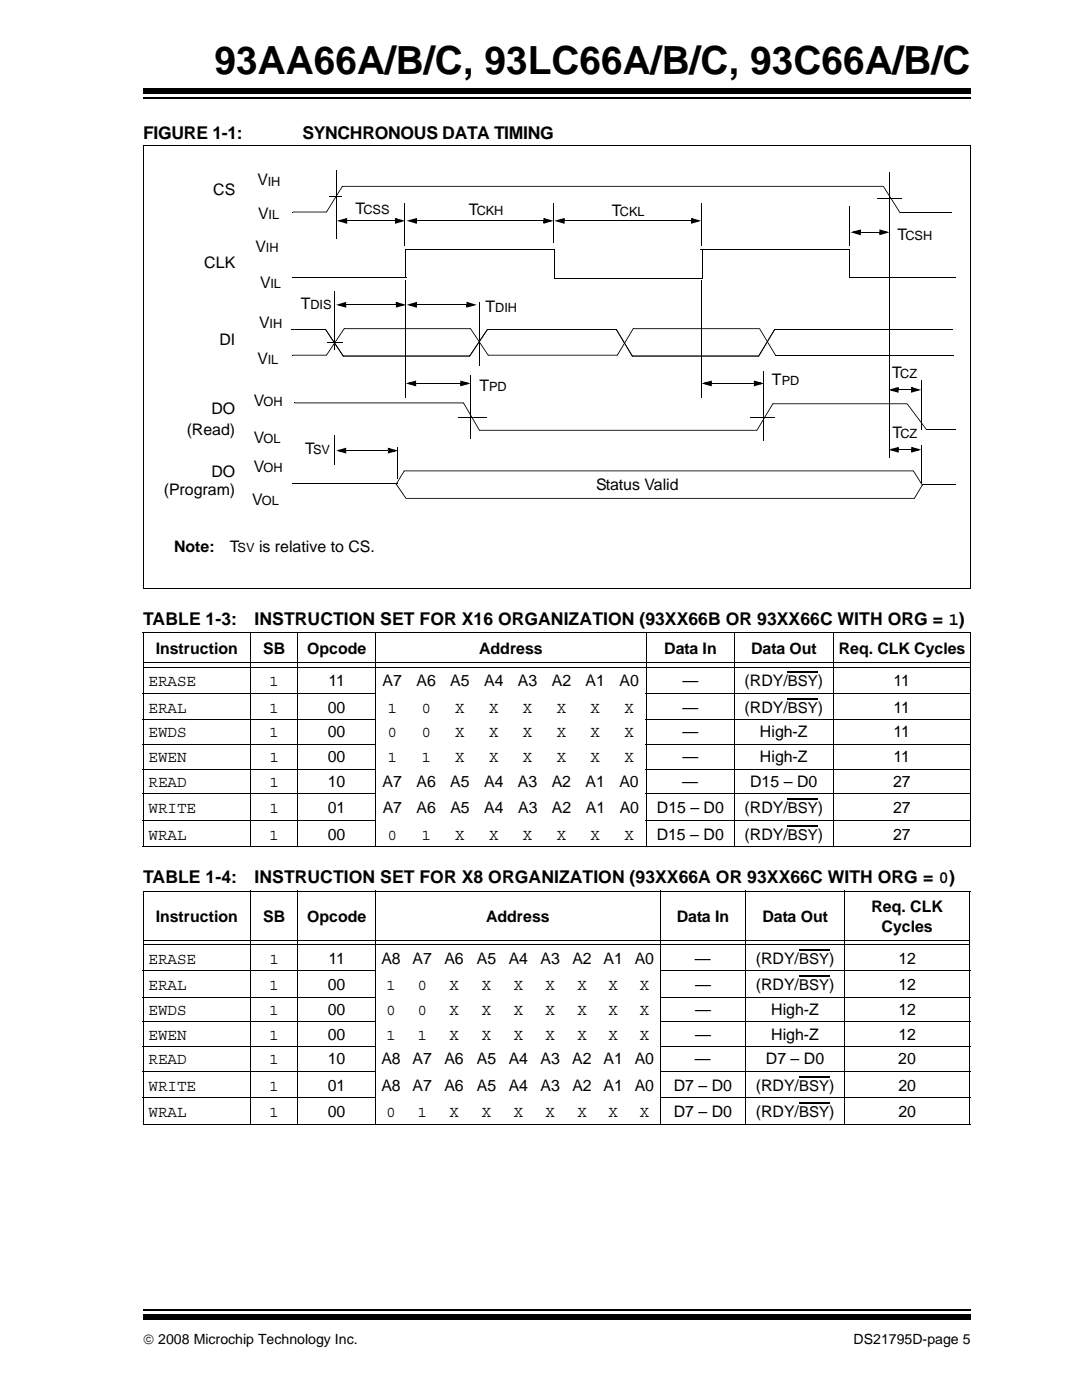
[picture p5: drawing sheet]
<svg xmlns="http://www.w3.org/2000/svg" width="216mm" height="279mm" viewBox="0 0 216 279" stroke-linecap="round" stroke-linejoin="round" font-family="sans-serif">
<path d="M28.6 261.4h165.1" fill="none" stroke="#000" stroke-width=".36"/>
<path d="M28.6 262.4h165.1v1h-165.1z" fill="#000"/>
<path d="M28.6 17.3h165.1v5.4h-165.1z" fill="#fff"/>
<path d="M28.6 19.6h165.1" fill="none" stroke="#000" stroke-width=".36"/>
<path d="M28.6 17.7h165.1v1h-165.1z" fill="#000"/>
<g fill="#fff">
<path d="M197.6 71.3h.6v1h-.6z"/>
<path d="M198.2 71.3h17.7v1h-17.7z"/>
<path d="M197.6 20.5h.6v1h-.6z"/>
<path d="M198.2 20.5h17.7v1h-17.7z"/>
<path d="M197.6 70.6h.5v1h-.5z"/>
<path d="M198.1 70.6h17.8v1h-17.8z"/>
</g>
<path d="M157.2 134.1h6M157.2 139.4h6M157.2 159.5h6M157.2 164.8h6M159.4 189.5h6M159.4 194.8h6M159.4 214.9h6M159.4 220.2h6" fill="none" stroke="#000" stroke-width=".21"/>
<g fill="none" stroke="#000" stroke-width=".2">
<path d="M28.7 29h165M28.7 28.9v88.5M65.7 39.1h2.5M67.1 34.1v13.5M175.1 39.7h4.9M177.5 34.5v56.9M193.6 29v88.5M58.3 55.4h22.8M66.8 58.1v11.8M69.2 44.1h9.7M80.8 40.7v8.4M80.9 56v23.3"/>
<path d="M80.9 49.7h29.8M81 49.9v5.6M83.1 44.1h25.4M110.5 40.6v8M110.6 55.5h29.4M110.6 49.7v5.9M112.6 44.1h25.4M139.8 49.9h29.8M139.9 40.6v8.5M140.1 56.1v23.3M140.1 49.9v5.6M169.5 41.1v7.8"/>
<path d="M169.5 49.9v5.5M169.5 55.4h21.1M171.7 46.4h3.8M179.6 42.5h10.3M65.2 68.4h3.2M69 60.8h10.1M83 76.5h8.9M83.1 60.8h10.1M93.9 74.8v12.7M95.7 60.2v12.7M142 76.5h8.5M152.4 74v13.9"/>
<path d="M154.6 65.8h35.5M154.7 70.9h35.6M179.3 77.8h2.5M183.8 75.9v9.9M58.3 96.5h21M66.8 87v5.7M69.1 89.9h8.4M79.2 89.1v6.4M91.5 83.4h5.6M149.7 83.4h4.9M179.3 89.7h2.6M183.8 89v7.4"/>
<path d="M183.9 96.6h6.7M184.9 85.7h5.8M28.6 117.4h165M28.5 126.3h165.2M28.5 138.3h46.5M28.6 126.4v42.5M28.7 132.2h164.9M28.7 133.1h164.9M50 126.2v42.9M59.4 126.2v42.9M74.9 126.2v42.9M128.9 138.3h64.8"/>
<path d="M128.9 126.2v42.9M146.5 126.2v42.9M166.3 126.2v42.9M193.7 126.4v42.5M28.5 143.6h46.5M28.5 148.5h46.5M28.5 153.5h46.5M28.5 158.4h46.5M128.9 143.6h64.8M128.9 148.5h64.8M128.9 153.5h64.8M128.9 158.4h64.8"/>
<path d="M28.5 163.7h46.5M28.5 169h165.2M28.5 177.8h165.1M28.6 177.9v46.4M50 177.8v46.7M59.4 177.8v46.7M74.9 177.8v46.7M128.9 163.7h64.8M131.7 177.8v46.7M148.8 177.8v46.7M168.5 177.8v46.7M193.5 177.9v46.4"/>
<path d="M28.5 193.7h46.5M28.5 199h46.5M28.7 187.6h164.7M28.7 188.5h164.7M131.6 193.7h62M131.6 199h62M28.5 203.9h46.5M28.5 208.9h46.5M28.5 213.8h46.5M28.5 219.1h46.5M131.6 203.9h62M131.6 208.9h62"/>
<path d="M131.6 213.8h62M131.6 219.1h62M28.5 224.4h165.1"/>
</g>
<g fill="#000">
<path d="M67 34l.2 .1zM176.2 37.2l.1-.1 3.4 5.3-.1 .2zM58.3 42.2l.1 .2zM58.4 42.2h6.7l.1 .2-.1-.1 3.2-5.2h108v.2h-108v-.2l.1 .1-3.2 5.2h-6.8zM66.7 58.1h.2zM68.9 43.7h.4v.4h-.4zM67.2 44.1l2.1-.6-.1 .4-1.3 .3-.1-.3 1.4 .4-.2 .3-.1-.5h.4v.6zM78.8 43.5l2 .6-2 .6 .1-.4 1.2-.4 .1 .3-1.3-.3 .1-.3 .2 .5h-.4zM78.8 44.1h.4v.3h-.4zM80.7 40.6l.2 .1zM80.8 55.9l.2 .1zM80.9 49.8l.1 .1z"/>
<path d="M82.8 43.7h.4v.4h-.4zM81.1 44.1l2.1-.6-.1 .4-1.2 .3-.2-.3 1.4 .4-.1 .3-.2-.5h.4v.6zM108.4 43.5l2 .6-2 .6 .2-.4 1.2-.4 .1 .3-1.3-.3 .1-.3 .1 .5h-.4zM108.4 44.1h.4v.3h-.4zM112.3 43.7h.4v.4h-.4zM110.6 44.1l2.1-.6-.2 .4-1.2 .3-.1-.3 1.3 .4-.1 .3-.1-.5h.4v.6zM137.9 43.5l2 .6-2 .6 .1-.4 1.2-.4 .1 .3-1.3-.3 .1-.3 .2 .5h-.4zM137.9 44.1h.4v.3h-.4zM140 56l.1 .1zM140 49.8l.2 .1zM169.5 48.9l.1 .1zM171.4 46h.4v.4h-.4z"/>
<path d="M169.7 46.4l2.1-.6-.2 .4-1.2 .3-.1-.3 1.3 .3-.1 .4-.1-.5h.4v.5zM175.5 45.8l2 .6-2 .5 .1-.4 1.2-.3 .1 .3-1.3-.3 .1-.4 .1 .6h-.3zM175.5 46.4h.3v.3h-.3zM58.2 65.7l.1 .1zM58.3 65.7h6.7l3.6 5.3-.1 .1v-.1h25.2l.1 .1-.2-.1 3.6-5.3h25.8l3.2 5.3v.1v-.1h25.2l.1 .1h-25.4l-3.2-5.3 .2-.1-.1 .1h-25.8v-.1l.1 .1-3.5 5.3h-25.4l-3.5-5.3 .1-.1v.1h-6.7zM58.3 70.8l.1 .2zM58.4 70.8h6.7l.1 .1-.1-.1 3.5-5.3h25.3l3.6 5.3-.1 .2v-.2h25.8l.1 .1-.2-.1 3.2-5.3 25.3 .1v.1h-25.3v-.2l.1 .1-3.2 5.4h-25.8l-3.6-5.4h.2l-.1 .1h-25.2v-.2v.1l-3.5 5.4h-6.8zM68.7 60.5h.4v.3h-.4zM67.1 60.8l2-.6-.1 .4-1.2 .4-.2-.3 1.4 .3-.1 .3-.2-.5h.4v.6zM79 60.2l2 .6-2 .6 .1-.4 1.2-.3 .1 .3-1.3-.4 .1-.3 .1 .5h-.3zM79 60.8h.3v.4h-.3zM82.7 76.2h.3v.3h-.3z"/>
<path d="M82.8 60.5h.4v.3h-.4zM81 76.5l2-.6-.1 .4-1.2 .4-.1-.4 1.3 .4-.1 .3-.1-.5h.3v.6zM81.2 60.8l2-.6-.1 .4-1.2 .4-.2-.3 1.4 .3-.1 .3-.2-.5h.4v.6zM91.8 75.9l2.1 .6-2.1 .6 .2-.4 1.2-.4 .1 .4-1.3-.4 .1-.3 .1 .5h-.4zM91.8 76.5h.4v.4h-.4zM93.1 60.2l2 .6-2 .6 .1-.4 1.2-.3 .1 .3-1.3-.4 .1-.3 .2 .5h-.4zM93.1 60.8h.4v.4h-.4zM141.7 76.2h.3v.3h-.3zM142 76.4v.2zM140 76.5l2-.6-.1 .4-1.2 .4-.1-.4 1.3 .4-.1 .3-.1-.5h.3v.6zM150.4 75.9l2 .6-2 .6 .1-.4 1.3-.4 .1 .4-1.4-.4 .1-.3 .2 .5h-.4zM150.4 76.5h.4v.4h-.4z"/>
<path d="M154.5 65.7l.1 .1-3.1 5.3-.2-.1zM151.5 65.6h.1l3.2 5.2-.1 .2zM178.9 77.4h.4v.4h-.4zM179.2 77.7l.1 .2zM177.3 77.8l2-.6-.1 .4-1.3 .4-.1-.4 1.4 .4-.1 .3-.2-.5h.4v.6zM181.8 77.2l2 .6-2 .6 .1-.4 1.2-.4 .1 .4-1.3-.4 .1-.3 .1 .5h-.3zM181.8 77.8h.3v.3h-.3zM58.7 80.3l.1 .2zM58.8 80.3h33.7l3.2 5.5v.2v-.2h55.3l.1 .1-.1-.1 3.2-5.3h26.9l-.1 .2h-26.8v-.2l.1 .1-3.2 5.4h-55.5l-3.2-5.5 .2-.1-.1 .1h-33.7zM66.7 86.9l.2 .1zM68.7 89.6h.4v.3h-.4zM69 89.9l.1 .1z"/>
<path d="M67.1 89.9l2-.6-.1 .4-1.2 .4-.2-.3 1.4 .3-.1 .3-.2-.5h.4v.6zM77.4 89.3l2.1 .6-2.1 .6 .1-.4 1.2-.3 .1 .3-1.3-.4 .1-.3 .1 .5h-.3zM77.4 89.9h.3v.4h-.3zM80.6 93.9h101.7l1.8 2.9-1.6 2.7h-101.5v-.1h101.4v.1v-.1l1.6-2.6 .1 .1h-.1l-1.8-2.9 .1-.1-.1 .2h-101.6v-.2l.1 .1-1.6 2.7-.1-.1zM79 96.6h.1l2 2.8-.2 .1zM179 89.4h.3v.3h-.3zM179.3 89.7v.1zM177.3 89.7l2-.5-.1 .4-1.2 .3-.1-.3 1.3 .3-.1 .4-.1-.6h.3v.6zM181 80.6l.1-.1 3.8 5.2v.1zM181.8 89.2l2 .5-2 .6 .1-.4 1.3-.3 .1 .3-1.4-.3 .2-.4 .1 .5h-.4zM181.8 89.7h.4v.4h-.4z"/>
</g>
<g fill="#000">
<path d="M67.9 44.1l1.2-.4v.7zM79 43.7l1.2 .4-1.2 .3zM81.8 44.1l1.2-.4v.7zM108.6 43.7l1.2 .4-1.2 .3zM111.3 44.1l1.2-.4v.7zM138.1 43.7l1.2 .4-1.2 .3zM170.4 46.4l1.2-.4v.7zM175.6 46l1.2 .4-1.2 .3zM67.7 60.8l1.2-.3v.7zM79.1 60.5l1.3 .3-1.3 .4zM81.6 76.5l1.3-.3v.7zM81.8 60.8l1.2-.3v.7z"/>
<path d="M92 76.2l1.2 .3-1.2 .4zM93.3 60.5l1.2 .3-1.2 .4zM140.7 76.5l1.2-.3v.7zM150.6 76.2l1.2 .3-1.2 .4zM177.9 77.8l1.2-.4v.7zM181.9 77.4l1.3 .4-1.3 .3zM67.7 89.9l1.2-.3v.7zM77.6 89.6l1.2 .3-1.2 .4zM177.9 89.7l1.3-.3v.7zM182 89.4l1.2 .3-1.2 .4z"/>
</g>
<text font-size="7.7" x="42.8" y="14.7">93AA66A/B/C, 93LC66A/B/C, 93C66A/B/C</text>
<g font-size="3.5">
<text x="28.6" y="27.7">FIGURE 1-1:</text>
<text x="60.3" y="27.7">SYNCHRONOUS DATA TIMING</text>
<text x="28.6" y="124.8">TABLE 1-3:</text>
<text x="50.8" y="124.8">INSTRUCTION SET FOR X16 ORGANIZATION (93XX66B OR 93XX66C WITH ORG = 1)</text>
<text x="28.6" y="176.3">TABLE 1-4:</text>
<text x="50.8" y="176.3">INSTRUCTION SET FOR X8 ORGANIZATION (93XX66A OR 93XX66C WITH ORG = 0)</text>
</g>
<g font-size="3.2">
<text x="42.5" y="38.9">CS</text>
<text x="51.4" y="37">V</text>
<text x="51.5" y="43.7">V</text>
<text x="71" y="42.7">T</text>
<text x="93.5" y="42.8">T</text>
<text x="122.1" y="43.2">T</text>
<text x="179.1" y="47.9">T</text>
<text x="40.8" y="53.4">CLK</text>
<text x="51" y="50.2">V</text>
<text x="51.9" y="57.5">V</text>
<text x="51.7" y="65.4">V</text>
<text x="60" y="61.7">T</text>
<text x="96.9" y="62.2">T</text>
<text x="43.8" y="68.8">DI</text>
<text x="51.4" y="72.6">V</text>
<text x="154" y="76.9">T</text>
<text x="178" y="75.5">T</text>
<text x="42.2" y="82.7">DO</text>
<text x="50.7" y="81.1">V</text>
<text x="95.7" y="78.1">T</text>
<text x="37.3" y="86.8">(Read)</text>
<text x="50.7" y="88.3">V</text>
<text x="178.1" y="87.5">T</text>
<text x="42.2" y="95.2">DO</text>
<text x="50.7" y="94.2">V</text>
<text x="60.9" y="90.6">T</text>
<text x="32.7" y="98.7">(Program)</text>
<text x="50.3" y="100.9">V</text>
<text x="118.9" y="97.9">Status Valid</text>
<text x="34.7" y="110.2">Note:</text>
<text x="45.8" y="110.2">T</text>
<text x="51.7" y="110.2">is relative to CS.</text>
<text x="31.1" y="130.6">Instruction</text>
<text x="52.5" y="130.6">SB</text>
<text x="61.3" y="130.6">Opcode</text>
<text x="95.6" y="130.6">Address</text>
<text x="132.5" y="130.6">Data In</text>
<text x="149.9" y="130.6">Data Out</text>
<text x="167.4" y="130.6">Req. CLK Cycles</text>
<text x="29.6" y="136.9">ERASE</text>
<text x="53.7" y="136.9">1</text>
<text x="65.5" y="136.9">11</text>
<text x="76.3" y="136.9">A7</text>
<text x="83.1" y="136.9">A6</text>
<text x="89.9" y="136.9">A5</text>
<text x="96.6" y="136.9">A4</text>
<text x="103.4" y="136.9">A3</text>
<text x="110.1" y="136.9">A2</text>
<text x="116.9" y="136.9">A1</text>
<text x="123.6" y="136.9">A0</text>
<text x="136.2" y="136.9">—</text>
<text x="148.6" y="136.9">(RDY/BSY)</text>
<text x="178.3" y="136.9">11</text>
<text x="29.6" y="142.2">ERAL</text>
<text x="53.7" y="142.2">1</text>
<text x="65.4" y="142.2">00</text>
<text x="77.3" y="142.2">1</text>
<text x="84.1" y="142.2">0</text>
<text x="90.8" y="142.2">X</text>
<text x="97.6" y="142.2">X</text>
<text x="104.4" y="142.2">X</text>
<text x="111.1" y="142.2">X</text>
<text x="117.9" y="142.2">X</text>
<text x="124.6" y="142.2">X</text>
<text x="136.2" y="142.2">—</text>
<text x="148.6" y="142.2">(RDY/BSY)</text>
<text x="178.3" y="142.2">11</text>
<text x="29.6" y="147.2">EWDS</text>
<text x="53.7" y="147.2">1</text>
<text x="65.4" y="147.2">00</text>
<text x="77.3" y="147.2">0</text>
<text x="84.1" y="147.2">0</text>
<text x="90.8" y="147.2">X</text>
<text x="97.6" y="147.2">X</text>
<text x="104.4" y="147.2">X</text>
<text x="111.1" y="147.2">X</text>
<text x="117.9" y="147.2">X</text>
<text x="124.6" y="147.2">X</text>
<text x="136.2" y="147.2">—</text>
<text x="151.6" y="147.2">High-Z</text>
<text x="178.3" y="147.2">11</text>
<text x="29.6" y="152.1">EWEN</text>
<text x="53.7" y="152.1">1</text>
<text x="65.4" y="152.1">00</text>
<text x="77.3" y="152.1">1</text>
<text x="84.1" y="152.1">1</text>
<text x="90.8" y="152.1">X</text>
<text x="97.6" y="152.1">X</text>
<text x="104.4" y="152.1">X</text>
<text x="111.1" y="152.1">X</text>
<text x="117.9" y="152.1">X</text>
<text x="124.6" y="152.1">X</text>
<text x="136.2" y="152.1">—</text>
<text x="151.6" y="152.1">High-Z</text>
<text x="178.3" y="152.1">11</text>
<text x="29.6" y="157">READ</text>
<text x="53.7" y="157">1</text>
<text x="65.4" y="157">10</text>
<text x="76.4" y="157">A7</text>
<text x="83.1" y="157">A6</text>
<text x="89.8" y="157">A5</text>
<text x="96.6" y="157">A4</text>
<text x="103.3" y="157">A3</text>
<text x="110.1" y="157">A2</text>
<text x="116.8" y="157">A1</text>
<text x="123.6" y="157">A0</text>
<text x="136.1" y="157">—</text>
<text x="149.7" y="157">D15 – D0</text>
<text x="178.2" y="157">27</text>
<text x="29.6" y="167.6">WRAL</text>
<text x="29.6" y="162.3">WRITE</text>
<text x="53.7" y="167.6">1</text>
<text x="53.7" y="162.3">1</text>
<text x="65.4" y="167.6">00</text>
<text x="65.4" y="162.3">01</text>
<text x="76.4" y="162.3">A7</text>
<text x="77.3" y="167.6">0</text>
<text x="83.1" y="162.3">A6</text>
<text x="84.1" y="167.6">1</text>
<text x="89.9" y="162.3">A5</text>
<text x="90.8" y="167.6">X</text>
<text x="96.6" y="162.3">A4</text>
<text x="97.6" y="167.6">X</text>
<text x="103.4" y="162.3">A3</text>
<text x="104.4" y="167.6">X</text>
<text x="110.1" y="162.3">A2</text>
<text x="111.1" y="167.6">X</text>
<text x="116.9" y="162.3">A1</text>
<text x="117.9" y="167.6">X</text>
<text x="123.7" y="162.3">A0</text>
<text x="124.6" y="167.6">X</text>
<text x="131" y="167.6">D15 – D0</text>
<text x="131.1" y="162.3">D15 – D0</text>
<text x="148.6" y="167.6">(RDY/BSY)</text>
<text x="148.6" y="162.3">(RDY/BSY)</text>
<text x="178.2" y="162.3">27</text>
<text x="178.2" y="167.6">27</text>
<text x="31.1" y="184">Instruction</text>
<text x="52.5" y="184">SB</text>
<text x="61.3" y="184">Opcode</text>
<text x="97" y="184">Address</text>
<text x="135" y="184">Data In</text>
<text x="152.1" y="184">Data Out</text>
<text x="173.9" y="182.1">Req. CLK</text>
<text x="175.9" y="185.9">Cycles</text>
<text x="29.6" y="197.6">ERAL</text>
<text x="29.6" y="192.3">ERASE</text>
<text x="53.7" y="197.6">1</text>
<text x="53.7" y="192.3">1</text>
<text x="65.4" y="197.6">00</text>
<text x="65.5" y="192.3">11</text>
<text x="76.1" y="192.3">A8</text>
<text x="77.1" y="197.6">1</text>
<text x="82.3" y="192.3">A7</text>
<text x="83.3" y="197.6">0</text>
<text x="88.7" y="192.3">A6</text>
<text x="89.7" y="197.6">X</text>
<text x="95.2" y="192.3">A5</text>
<text x="96.1" y="197.6">X</text>
<text x="101.5" y="192.3">A4</text>
<text x="102.5" y="197.6">X</text>
<text x="107.9" y="192.3">A3</text>
<text x="108.9" y="197.6">X</text>
<text x="114.2" y="192.3">A2</text>
<text x="115.2" y="197.6">X</text>
<text x="120.4" y="192.3">A1</text>
<text x="121.4" y="197.6">X</text>
<text x="126.7" y="192.3">A0</text>
<text x="127.7" y="197.6">X</text>
<text x="138.7" y="192.3">—</text>
<text x="138.7" y="197.6">—</text>
<text x="150.8" y="192.3">(RDY/BSY)</text>
<text x="150.8" y="197.6">(RDY/BSY)</text>
<text x="179.3" y="192.3">12</text>
<text x="179.3" y="197.6">12</text>
<text x="29.6" y="202.5">EWDS</text>
<text x="53.7" y="202.5">1</text>
<text x="65.4" y="202.5">00</text>
<text x="77.1" y="202.5">0</text>
<text x="83.3" y="202.5">0</text>
<text x="89.7" y="202.5">X</text>
<text x="96.1" y="202.5">X</text>
<text x="102.5" y="202.5">X</text>
<text x="108.9" y="202.5">X</text>
<text x="115.2" y="202.5">X</text>
<text x="121.4" y="202.5">X</text>
<text x="127.7" y="202.5">X</text>
<text x="138.7" y="202.5">—</text>
<text x="153.9" y="202.5">High-Z</text>
<text x="179.3" y="202.5">12</text>
<text x="29.6" y="207.5">EWEN</text>
<text x="53.7" y="207.5">1</text>
<text x="65.4" y="207.5">00</text>
<text x="77.1" y="207.5">1</text>
<text x="83.3" y="207.5">1</text>
<text x="89.7" y="207.5">X</text>
<text x="96.1" y="207.5">X</text>
<text x="102.5" y="207.5">X</text>
<text x="108.9" y="207.5">X</text>
<text x="115.2" y="207.5">X</text>
<text x="121.4" y="207.5">X</text>
<text x="127.7" y="207.5">X</text>
<text x="138.7" y="207.5">—</text>
<text x="153.9" y="207.5">High-Z</text>
<text x="179.3" y="207.5">12</text>
<text x="29.6" y="212.4">READ</text>
<text x="53.7" y="212.4">1</text>
<text x="65.4" y="212.4">10</text>
<text x="76.1" y="212.4">A8</text>
<text x="82.3" y="212.4">A7</text>
<text x="88.7" y="212.4">A6</text>
<text x="95.2" y="212.4">A5</text>
<text x="101.5" y="212.4">A4</text>
<text x="107.9" y="212.4">A3</text>
<text x="114.2" y="212.4">A2</text>
<text x="120.4" y="212.4">A1</text>
<text x="126.7" y="212.4">A0</text>
<text x="138.7" y="212.4">—</text>
<text x="152.8" y="212.4">D7 – D0</text>
<text x="179.2" y="212.4">20</text>
<text x="29.6" y="217.7">WRITE</text>
<text x="53.7" y="217.7">1</text>
<text x="65.4" y="217.7">01</text>
<text x="76.1" y="217.7">A8</text>
<text x="82.3" y="217.7">A7</text>
<text x="88.7" y="217.7">A6</text>
<text x="95.2" y="217.7">A5</text>
<text x="101.5" y="217.7">A4</text>
<text x="107.9" y="217.7">A3</text>
<text x="114.2" y="217.7">A2</text>
<text x="120.4" y="217.7">A1</text>
<text x="126.7" y="217.7">A0</text>
<text x="134.4" y="217.7">D7 – D0</text>
<text x="150.8" y="217.7">(RDY/BSY)</text>
<text x="179.3" y="217.7">20</text>
<text x="29.6" y="223">WRAL</text>
<text x="53.7" y="223">1</text>
<text x="65.4" y="223">00</text>
<text x="77.1" y="223">0</text>
<text x="83.3" y="223">1</text>
<text x="89.7" y="223">X</text>
<text x="96.1" y="223">X</text>
<text x="102.5" y="223">X</text>
<text x="108.9" y="223">X</text>
<text x="115.2" y="223">X</text>
<text x="121.4" y="223">X</text>
<text x="127.7" y="223">X</text>
<text x="134.5" y="223">D7 – D0</text>
<text x="150.8" y="223">(RDY/BSY)</text>
<text x="179.3" y="223">20</text>
</g>
<g font-size="2.8">
<text x="28.6" y="268.1">© 2008 Microchip Technology Inc.</text>
<text x="170.3" y="268.1">DS21795D-page 5</text>
</g>
<g font-size="2.5">
<text x="53.4" y="37">IH</text>
<text x="53.6" y="43.7">IL</text>
<text x="72.5" y="42.7">CSS</text>
<text x="95.1" y="42.8">CKH</text>
<text x="123.7" y="43.2">CKL</text>
<text x="180.7" y="47.9">CSH</text>
<text x="53.1" y="50.2">IH</text>
<text x="54" y="57.5">IL</text>
<text x="53.8" y="65.4">IH</text>
<text x="62" y="61.7">DIS</text>
<text x="98.8" y="62.2">DIH</text>
<text x="53.4" y="72.6">IL</text>
<text x="156" y="76.9">PD</text>
<text x="179.6" y="75.5">CZ</text>
<text x="52.6" y="81.1">OH</text>
<text x="97.6" y="78.1">PD</text>
<text x="52.6" y="88.3">OL</text>
<text x="179.7" y="87.5">CZ</text>
<text x="52.6" y="94.2">OH</text>
<text x="62.5" y="90.6">SV</text>
<text x="52.3" y="100.9">OL</text>
<text x="47.4" y="110.2">SV</text>
</g>
</svg>
